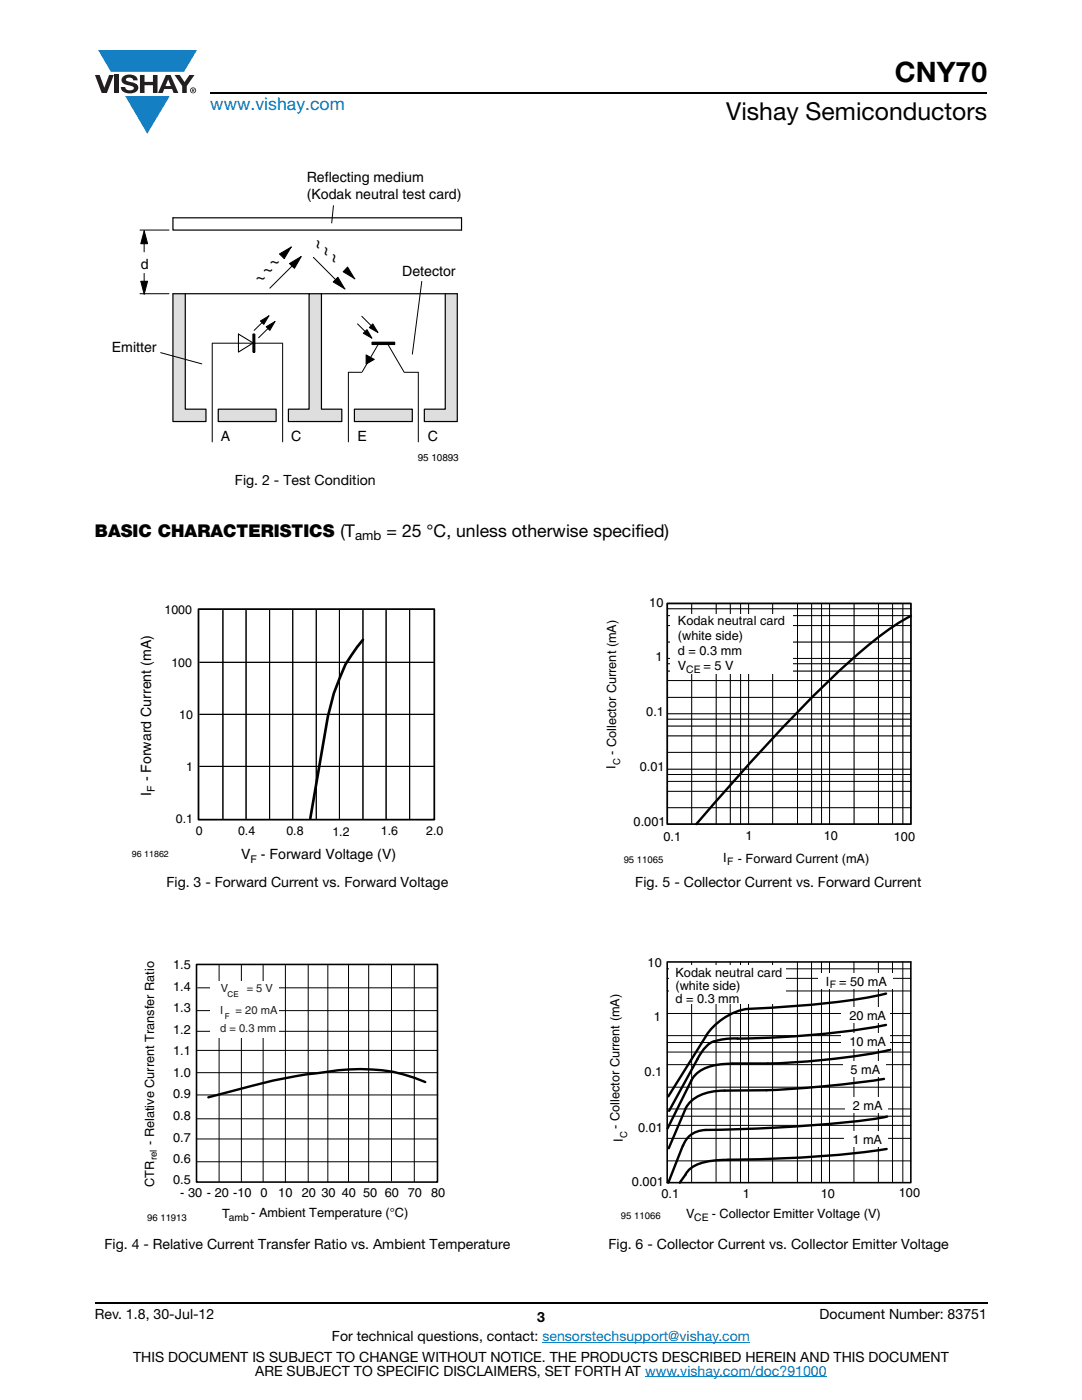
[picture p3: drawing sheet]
<svg xmlns="http://www.w3.org/2000/svg" width="216mm" height="279mm" viewBox="0 0 216 279" stroke-linecap="round" stroke-linejoin="round" font-family="sans-serif">
<g fill="#147fc3">
<path d="M19.6 10h19.7l-2.6 4.3h-1.1h-13.5z"/>
<path d="M25 19.2h8.9l-4.5 7.5z"/>
</g>
<g fill="#231f20">
<path d="M18.9 15h1l.9 2.5 1-2.5h.9l-1.4 3.6h-1z"/>
<path d="M22.9 15h.9v3.6h-.9z"/>
<path d="M24.6 15.3a2.1 2.1 0 0 1 2.8 .3l.1 .4h-.9a.79 .79 0 0 0-.7-.5 .79 .79 0 0 0-.8 .4l.3 .3 1 .2a1.08 1.08 0 0 1 1.2 1 1.08 1.08 0 0 1-1.1 1.2 1.73 1.73 0 0 1-2.4-1.2h.9a.96 .96 0 0 0 .8 .6 .96 .96 0 0 0 .9-.4 1.31 1.31 0 0 0-1.2-.6 1.03 1.03 0 0 1-1.1-.6 1.03 1.03 0 0 1 .2-1.1z"/>
<path d="M27.9 15h.9v1.3h1.7v-1.3h.9v3.6h-.9v-1.6h-1.7v1.6h-.9z"/>
<path d="M34.8 15h1.1l.9 1.4 1-1.4h1l-1.5 2.2v1.4h-.9v-1.4z"/>
<path d="M33.6 15.9l.5 1.3h-1.1zM33.1 15l-1.6 3.6h1l.3-.8h1.5l.3 .8h1l-1.6-3.6z"/>
<path d="M38.1 18a.46 .46 0 0 1 .9 0 .46 .46 0 0 1-.9 0zM37.9 18a.6 .6 0 0 0 1.2 0 .6 .6 0 0 0-1.2 0z"/>
<path d="M38.4 17.8h.2v.2h-.2zM38.3 17.7v.7h.1v-.3l.4 .3-.2-.3 .2-.2-.1-.2z"/>
</g>
<path d="M42 18.6h155M18.9 260h178.1" fill="none" stroke="#000" stroke-width=".36"/>
<path d="M108.2 267.9h41.5M128.7 274.8h36.3" fill="none" stroke="#007ec4" stroke-width=".2"/>
<path d="M22.3 34h77.3v58.4h-77.3z" fill="#fff"/>
<path d="M55.8 50.7l2.3-1.4-1.4 2.3zM57.8 52.6l2.3-1.4-1.4 2.3zM59.1 52.3l-5.3 5.2" fill="none" stroke="#000" stroke-width=".2"/>
<g fill="#000">
<path d="M57.8 52.6l2.3-1.4-1.4 2.3z"/>
<path d="M55.8 50.7l2.3-1.4-1.4 2.3z" fill-rule="evenodd"/>
</g>
<path d="M34.5 43.5h57.6v2.4h-57.6z" fill="none" stroke="#000" stroke-width=".24"/>
<path d="M34.5 58.6h2.5v23.1h4.1v2.4h-6.6z" fill-rule="evenodd" fill="#dedede"/>
<path d="M34.5 58.6v25.5h6.6v-2.4h-4.1v-23.1" fill="none" stroke="#000" stroke-width=".24"/>
<path d="M43.5 81.7h11.6v2.4h-11.6z" fill="#dedede"/>
<path d="M34.5 58.6h27.2M43.5 81.7h11.6v2.4h-11.6z" fill="none" stroke="#000" stroke-width=".24"/>
<path d="M61.7 58.6h2.4v23.1h4.1v2.4h-10.7v-2.4h4.2z" fill-rule="evenodd" fill="#dedede"/>
<path d="M61.7 58.6h2.4v23.1h4.1v2.4h-10.7v-2.4h4.2z" fill="none" stroke="#000" stroke-width=".24"/>
<path d="M70.7 81.7h11.6v2.4h-11.6z" fill="#dedede"/>
<path d="M70.7 81.7h11.6v2.4h-11.6z" fill="none" stroke="#000" stroke-width=".24"/>
<path d="M88.8 58.6h2.4v25.5h-6.5v-2.4h4.1z" fill-rule="evenodd" fill="#dedede"/>
<path d="M64.1 58.6h27.1v25.5h-6.5v-2.4h4.1v-23.1" fill="none" stroke="#000" stroke-width=".24"/>
<path d="M42.3 68.5v19.7M50.5 66.7h.4v3.6h-.4zM52 64.1l1.7-1.1-1.1 1.7zM56.4 68.5v19.7M69.5 74.3v13.9M73.1 70.8l1.6 .9-1.6 1zM74.2 68.3h4.6v.5h-4.6zM75.6 68.4l-3.3 5.8M77.2 68.4l3.4 5.8M83.5 74.3v13.9" fill="none" stroke="#000" stroke-width=".2"/>
<g fill="#000">
<path d="M73.1 70.8l1.6 .9-1.6 1z"/>
<path d="M52 64.1l1.7-1.1-1.1 1.7z" fill-rule="evenodd"/>
</g>
<path d="M74.2 68.3h4.6v.5h-4.6z" fill="#000"/>
<path d="M50.7 66.7v3.6" fill="none" stroke="#000" stroke-width=".35"/>
<path d="M47.6 66.7l2.9 1.7-2.9 1.9z" fill="#fff"/>
<path d="M47.6 66.7l2.9 1.7-2.9 1.9zM50.5 66.7v3.6M50.7 68.6h.2" fill="none" stroke="#000" stroke-width=".21"/>
<g fill="none" stroke="#000" stroke-width=".2">
<path d="M27.9 58.6h5.8M27.9 45.9h5.8M28.1 56.1h1.4l-.7 2.6zM28.8 46l.7 2.6h-1.4zM28.8 46.8v3.5M28.8 54.6v3.5M62.5 51.4l5.2 5.2M66.5 41l-.3 3.5M67.4 55.3l1.4 2.4-2.3-1.4zM69.4 53.3l1.4 2.3-2.3-1.4zM84.2 56.2l-1.9 14.5M32.1 70.4l8.2 2.2"/>
<path d="M42.4 68.5h13.9M53 63.7l-2.3 2.2M53.1 65.2l1.8-1-1.1 1.7zM54.2 64.9l-2.6 2.5M69.5 74.3h2.7M71.3 64.6l2.2 2.2M72.2 63.1l2.5 2.6M72.5 66.5l.7-.7 1 1.7zM74.4 64.6l1 1.8-1.7-1zM80.7 74.3h2.7"/>
</g>
<g fill="#000">
<path d="M72.5 66.5l.7-.7 1 1.7zM74.4 64.6l1 1.8-1.7-1z"/>
<path d="M28.1 56.1h1.4l-.7 2.6z" fill-rule="evenodd"/>
<path d="M28.8 46l.7 2.6h-1.4z" fill-rule="evenodd"/>
<path d="M67.4 55.3l1.4 2.4-2.3-1.4z" fill-rule="evenodd"/>
<path d="M69.4 53.3l1.4 2.3-2.3-1.4z" fill-rule="evenodd"/>
<path d="M53.1 65.2l1.8-1-1.1 1.7z" fill-rule="evenodd"/>
</g>
<path d="M26.3 120.3h62.2v52.5h-62.2z" fill="#fff"/>
<path d="M39.9 132.2h46.6M44.5 121.8v41.6M49.1 121.8v41.6M53.8 121.8v41.6M58.4 121.8v41.6M63.1 121.8v41.6M67.7 121.8v41.6M72.4 121.8v41.6M77 121.8v41.6M81.7 121.8v41.6M39.9 153h46.6M39.9 142.6h46.6" fill="none" stroke="#000" stroke-width=".2"/>
<path d="M72.4 127.7l-1.2 1.5-2.3 3.4-2.3 5.8-1.2 4.6-3.5 20.3" fill="none" stroke="#000" stroke-width=".53"/>
<path d="M39.6 121.6h47.1v42h-47.1z" fill="none" stroke="#000" stroke-width=".35"/>
<path d="M28.6 191.7h60.2v52.1h-60.2z" fill="#fff"/>
<path d="M84.9 215.9a33.3 33.3 0 0 0-17.3-2.3 110.7 110.7 0 0 0-17.3 3.1l-8.7 2.3" fill="none" stroke="#000" stroke-width=".48"/>
<path d="M39.2 192.5h48.1v43.4h-48.1z" fill="none" stroke="#000" stroke-width=".32"/>
<g fill="none" stroke="#000" stroke-width=".2">
<path d="M39.4 197.1h47.9M43.7 192.6v43.2M48.2 192.5v43.5M52.5 192.6v43.3M56.9 192.6v43.5M61.5 192.5v43.5M65.4 192.5v43.5M69.5 192.6v43.3M73.6 192.6v43.3M78.1 192.5v43.3M82.7 192.6v43.3M39.2 218.5h48.2"/>
<path d="M39.2 214.1h48.2M39.2 209.6h48.2M39.3 205.8h48.1M39.3 201.7h48.1M39.2 231.9h48.2M39.2 223.3h48.2M39.3 227.3h48.1"/>
</g>
<g fill="#fff">
<path d="M41.9 195.8h13.7v11.3h-13.7z"/>
<path d="M121 119.4h62.3v53.4h-62.3z"/>
</g>
<path d="M133.1 120.4h48.7v44.1h-48.7z" fill="none" stroke="#808080" stroke-width=".32"/>
<path d="M133.1 120.4h48.7v44.1h-48.7z" fill="none" stroke="#000" stroke-width=".32"/>
<g fill="#000">
<path d="M149.4 120.4v44.1zM165.5 120.4v44.1zM133.1 153.5h48.7zM133.1 142.5h48.7zM133.1 131.4h48.7z"/>
<path d="M180.2 120.4v44.1zM178.1 120.4v44.1zM175.3 120.4v44.1zM170.4 120.4v44.1zM163.9 120.4v44.1zM162 120.4v44.1zM159.1 120.4v44.1zM154.2 120.4v44.1zM147.8 120.4v44.1zM145.7 120.4v44.1zM142.9 120.4v44.1zM138 120.4v44.1zM133.1 154.6h48.7zM133.1 155.9h48.7zM133.1 157.9h48.7zM133.1 161.2h48.7zM133.1 143.5h48.7zM133.1 144.9h48.7zM133.1 146.9h48.7zM133.1 150.1h48.7zM133.1 132.5h48.7zM133.1 133.9h48.7zM133.1 135.8h48.7zM133.1 139.2h48.7zM133.1 121.5h48.7zM133.1 122.9h48.7zM133.1 124.9h48.7zM133.1 128.1h48.7z"/>
</g>
<g fill="none" stroke="#000" stroke-width=".2">
<path d="M133.1 131.4h48.7M133.1 132.5h48.7M133.1 133.9h48.7M133.1 135.8h48.7M133.1 139.2h48.7M133.1 121.5h48.7M133.1 122.9h48.7M133.1 124.8h48.7M133.1 128.1h48.7M138 120.4v44.1M142.9 120.4v44.1M145.7 120.4v44.1"/>
<path d="M147.8 120.4v44.1M149.4 120.4v44.1M154.2 120.4v44.1M159.1 120.4v44.1M162 120.4v44.1M163.9 120.4v44.1M165.5 120.4v44.1M170.4 120.4v44.1M175.3 120.4v44.1M178.1 120.4v44.1M180.2 120.4v44.1M133.1 153.5h48.7"/>
<path d="M133.1 142.5h48.7M133.1 154.6h48.7M133.1 155.9h48.7M133.1 157.9h48.7M133.1 143.5h48.7M133.1 144.9h48.7M133.1 146.9h48.7M133.1 150.1h48.7M133.1 161.2h48.7"/>
</g>
<path d="M181.8 122.9a64.7 64.7 0 0 0-13.5 10.2 385.9 385.9 0 0 0-29.4 31.4" fill="none" stroke="#000" stroke-width=".48"/>
<g fill="#fff">
<path d="M133.8 122.6h24.5v11.9h-24.5z"/>
<path d="M121.5 190.9h62.1v53.3h-62.1z"/>
</g>
<path d="M133.1 192h48.6v44h-48.6z" fill="none" stroke="#000" stroke-width=".32"/>
<g fill="none" stroke="#000" stroke-width=".2">
<path d="M133.1 193.3h48.6M133.1 195.3h48.6M133.1 197.8h48.6M138 192v44M142.9 192v44M145.7 192v44M147.8 192v44M149.4 192v44M154.2 192v44M159.1 192v44M161.9 192v44M163.9 192v44"/>
<path d="M165.5 192v44M170.4 192v44M175.3 192v44M178.1 192v44M180.1 192v44M133.1 208.1h48.6M133.1 210h48.6M133.1 212.5h48.6M133.1 217h48.6M133.1 202.3h48.6M133.1 206.7h48.6M133.1 222.8h48.6"/>
<path d="M133.1 224.6h48.6M133.1 227.2h48.6M133.1 231.7h48.6M133.1 221.3h48.6"/>
</g>
<path d="M176.8 198.3a155.3 155.3 0 0 1-27.5 3 12.3 12.3 0 0 0-8.3 5.3l-7.6 12.2M146.1 212.3a10 10 0 0 0-7.5 2.3l-.7 1.1-4.7 9.5M176.4 215.3a222.1 222.1 0 0 1-23.5 2.3l-8.3 .1a8.9 8.9 0 0 0-7.4 2.8l-.5 1M176.8 204.5a194.1 194.1 0 0 1-32 2.8 5.9 5.9 0 0 0-4.7 2.5l-6.6 11.9M177.7 209.5a140.2 140.2 0 0 1-24.5 2.7h-7.1M136.3 228.6l-2.9 7.4M136.7 221.5l-3.3 7.7M176.9 229.3a244.7 244.7 0 0 1-33 2.2 10.6 10.6 0 0 0-6.3 1.9l-2 2.6M177 222.8a207.7 207.7 0 0 1-27.2 2.5l-7.9 .2a4.9 4.9 0 0 0-5.6 3.2" fill="none" stroke="#000" stroke-width=".48"/>
<g fill="#fff">
<path d="M163.2 194.2h15v3h-15z"/>
<path d="M168 201.1h9.6v3.1h-9.6z"/>
<path d="M168 206.1h9.6v3.1h-9.6z"/>
<path d="M168.2 211.9h8.5v3h-8.5z"/>
<path d="M168.6 219h8.6v3h-8.6z"/>
<path d="M168.6 225.7h8.6v3.1h-8.6z"/>
<path d="M133.6 192.7h23.2v7.8h-23.2z"/>
</g>
<text font-size="5.6" x="178.6" y="16.4">CNY70</text>
<text font-size="4.9" x="144.9" y="24">Vishay Semiconductors</text>
<g font-size="3.7">
<text x="62.6" y="47.8" transform="rotate(90 62.6 47.8)">~</text>
<text x="53.8" y="53.3">~</text>
<text x="64.1" y="49.1" transform="rotate(90 64.1 49.1)">~</text>
<text x="65.8" y="50.5" transform="rotate(90 65.8 50.5)">~</text>
<text x="51" y="56.5">~</text>
<text x="52.4" y="54.9">~</text>
</g>
<text font-size="3.5" fill="#007ec4" x="42" y="21.9">www.vishay.com</text>
<g font-size="3.5">
<text x="18.9" y="107.2">BASIC CHARACTERISTICS (T</text>
<text x="77.1" y="107.2">= 25 °C, unless otherwise specified)</text>
</g>
<g font-size="2.8">
<text x="61.2" y="36.4">Reflecting medium</text>
<text x="61.2" y="39.8">(Kodak neutral test card)</text>
<text x="28.1" y="53.7">d</text>
<text x="80.2" y="55.2">Detector</text>
<text x="22.3" y="70.2">Emitter</text>
<text x="44.1" y="88">A</text>
<text x="58.1" y="88">C</text>
<text x="71.3" y="88">E</text>
<text x="85.4" y="88">C</text>
<text x="46.9" y="96.8">Fig. 2 - Test Condition</text>
<text x="30.2" y="155.9" transform="rotate(-90 30.2 155.9)">- Forward Current (mA)</text>
<text x="30.2" y="158.8" transform="rotate(-90 30.2 158.8)">I</text>
<text x="48.1" y="171.4">V</text>
<text x="52.1" y="171.4">- Forward Voltage (V)</text>
<text x="33.2" y="176.9">Fig. 3 - Forward Current vs. Forward Voltage</text>
<text x="126.8" y="176.9">Fig. 5 - Collector Current vs. Forward Current</text>
<text x="20.8" y="249.3">Fig. 4 - Relative Current Transfer Ratio vs. Ambient Temperature</text>
<text x="121.4" y="249.3">Fig. 6 - Collector Current vs. Collector Emitter Voltage</text>
<text x="18.9" y="263.3">Rev. 1.8, 30-Jul-12</text>
<text x="107.2" y="263.8">3</text>
<text x="163.6" y="263.3">Document Number: 83751</text>
<text x="66.2" y="267.7">For technical questions, contact: sensorstechsupport@vishay.com</text>
<text x="26.5" y="271.7">THIS DOCUMENT IS SUBJECT TO CHANGE WITHOUT NOTICE. THE PRODUCTS DESCRIBED HEREIN AND THIS DOCUMENT</text>
<text x="50.9" y="274.6">ARE SUBJECT TO SPECIFIC DISCLAIMERS, SET FORTH AT www.vishay.com/doc?91000</text>
</g>
<text font-size="2.6" x="70.9" y="107.8">amb</text>
<g font-size="2.5">
<text x="32.8" y="122.5">1000</text>
<text x="129.6" y="121.2">10</text>
<text x="135.3" y="124.8">Kodak neutral card</text>
<text x="130.8" y="131.9">1</text>
<text x="135.3" y="127.7">(white side)</text>
<text x="135.3" y="130.6">d = 0.3 mm</text>
<text x="34.2" y="133">100</text>
<text x="135.3" y="133.6">V</text>
<text x="140.4" y="133.6">= 5 V</text>
<text x="35.8" y="143.4">10</text>
<text x="129" y="142.9">0.1</text>
<text x="37.2" y="153.8">1</text>
<text x="122.8" y="153.4" transform="rotate(-90 122.8 153.4)">I</text>
<text x="122.9" y="150.7" transform="rotate(-90 122.9 150.7)">- Collector Current (mA)</text>
<text x="127.7" y="154">0.01</text>
<text x="35.1" y="164.2">0.1</text>
<text x="39.1" y="166.7">0</text>
<text x="47.5" y="166.7">0.4</text>
<text x="57.1" y="166.7">0.8</text>
<text x="66.3" y="166.8">1.2</text>
<text x="76" y="166.7">1.6</text>
<text x="85.1" y="166.7">2.0</text>
<text x="126.4" y="164.9">0.001</text>
<text x="132.4" y="167.8">0.1</text>
<text x="148.7" y="167.7">1</text>
<text x="164.4" y="167.7">10</text>
<text x="178.4" y="167.8">100</text>
<text x="144.3" y="172.1">I</text>
<text x="147.2" y="172.3">- Forward Current (mA)</text>
<text x="34.6" y="197.7">1.4</text>
<text x="34.6" y="193.5">1.5</text>
<text x="129.2" y="193.1">10</text>
<text x="134.8" y="194.9">Kodak neutral card</text>
<text x="134.8" y="197.5">(white side)</text>
<text x="164.8" y="196.7">I</text>
<text x="167.4" y="196.7">= 50 mA</text>
<text x="34.6" y="202">1.3</text>
<text x="130.5" y="203.7">1</text>
<text x="134.8" y="200.1">d = 0.3 mm</text>
<text x="169.5" y="203.6">20 mA</text>
<text x="34.6" y="206.3">1.2</text>
<text x="169.5" y="208.7">10 mA</text>
<text x="34.6" y="215">1.0</text>
<text x="34.6" y="210.6">1.1</text>
<text x="128.6" y="214.8">0.1</text>
<text x="169.7" y="214.4">5 mA</text>
<text x="34.6" y="219.2">0.9</text>
<text x="170.2" y="221.5">2 mA</text>
<text x="34.6" y="227.8">0.7</text>
<text x="34.6" y="223.5">0.8</text>
<text x="123.6" y="225.3" transform="rotate(-90 123.6 225.3)">- Collector Current (mA)</text>
<text x="124.3" y="228" transform="rotate(-90 124.3 228)">I</text>
<text x="127.3" y="225.8">0.01</text>
<text x="30.8" y="228.5" transform="rotate(-90 30.8 228.5)">- Relative Current Transfer Ratio</text>
<text x="34.6" y="232.1">0.6</text>
<text x="170.1" y="228.3">1 mA</text>
<text x="30.8" y="237" transform="rotate(-90 30.8 237)">CTR</text>
<text x="34.6" y="236.4">0.5</text>
<text x="36" y="238.9">- 30 - 20 -10</text>
<text x="52" y="238.8">0</text>
<text x="55.5" y="238.9">10</text>
<text x="60.2" y="238.9">20</text>
<text x="64.1" y="238.9">30</text>
<text x="68.2" y="238.9">40</text>
<text x="72.4" y="238.9">50</text>
<text x="76.8" y="238.9">60</text>
<text x="81.4" y="238.9">70</text>
<text x="86" y="238.9">80</text>
<text x="126.1" y="236.7">0.001</text>
<text x="132" y="239">0.1</text>
<text x="148.2" y="239">1</text>
<text x="163.8" y="239">10</text>
<text x="179.4" y="238.9">100</text>
<text x="44.3" y="243.1">T</text>
<text x="50.1" y="242.9">- Ambient Temperature (°C)</text>
<text x="136.9" y="243">V</text>
<text x="142" y="243">- Collector Emitter Voltage (V)</text>
</g>
<g font-size="2.2" fill="#231f20">
<text x="43.9" y="202.4">I</text>
<text x="44" y="198">V</text>
<text x="47" y="202.4">= 20 mA</text>
<text x="49.2" y="198">= 5 V</text>
<text x="43.9" y="205.9">d = 0.3 mm</text>
</g>
<g font-size="2.1">
<text x="136.9" y="134.3">CE</text>
<text x="30.9" y="158" transform="rotate(-90 30.9 158)">F</text>
<text x="50" y="172.1">F</text>
<text x="145.1" y="172.6">F</text>
<text x="165.6" y="197.2">F</text>
<text x="45.7" y="243.6">amb</text>
<text x="138.5" y="243.7">CE</text>
</g>
<text font-size="2" x="83.4" y="91.9">95 10893</text>
<g font-size="1.9">
<text x="123.8" y="152.7" transform="rotate(-90 123.8 152.7)">C</text>
<text x="124.4" y="172.2">95 11065</text>
<text x="125.1" y="227" transform="rotate(-90 125.1 227)">C</text>
<text x="31.3" y="231.5" transform="rotate(-90 31.3 231.5)">rel</text>
<text x="29.4" y="243.8">96 11913</text>
<text x="123.9" y="243.4">95 11066</text>
</g>
<text font-size="1.8" x="26.3" y="171.1">96 11862</text>
<g font-size="1.6">
<text x="44.9" y="203.3">F</text>
<text x="45.4" y="198.9">CE</text>
</g>
</svg>
